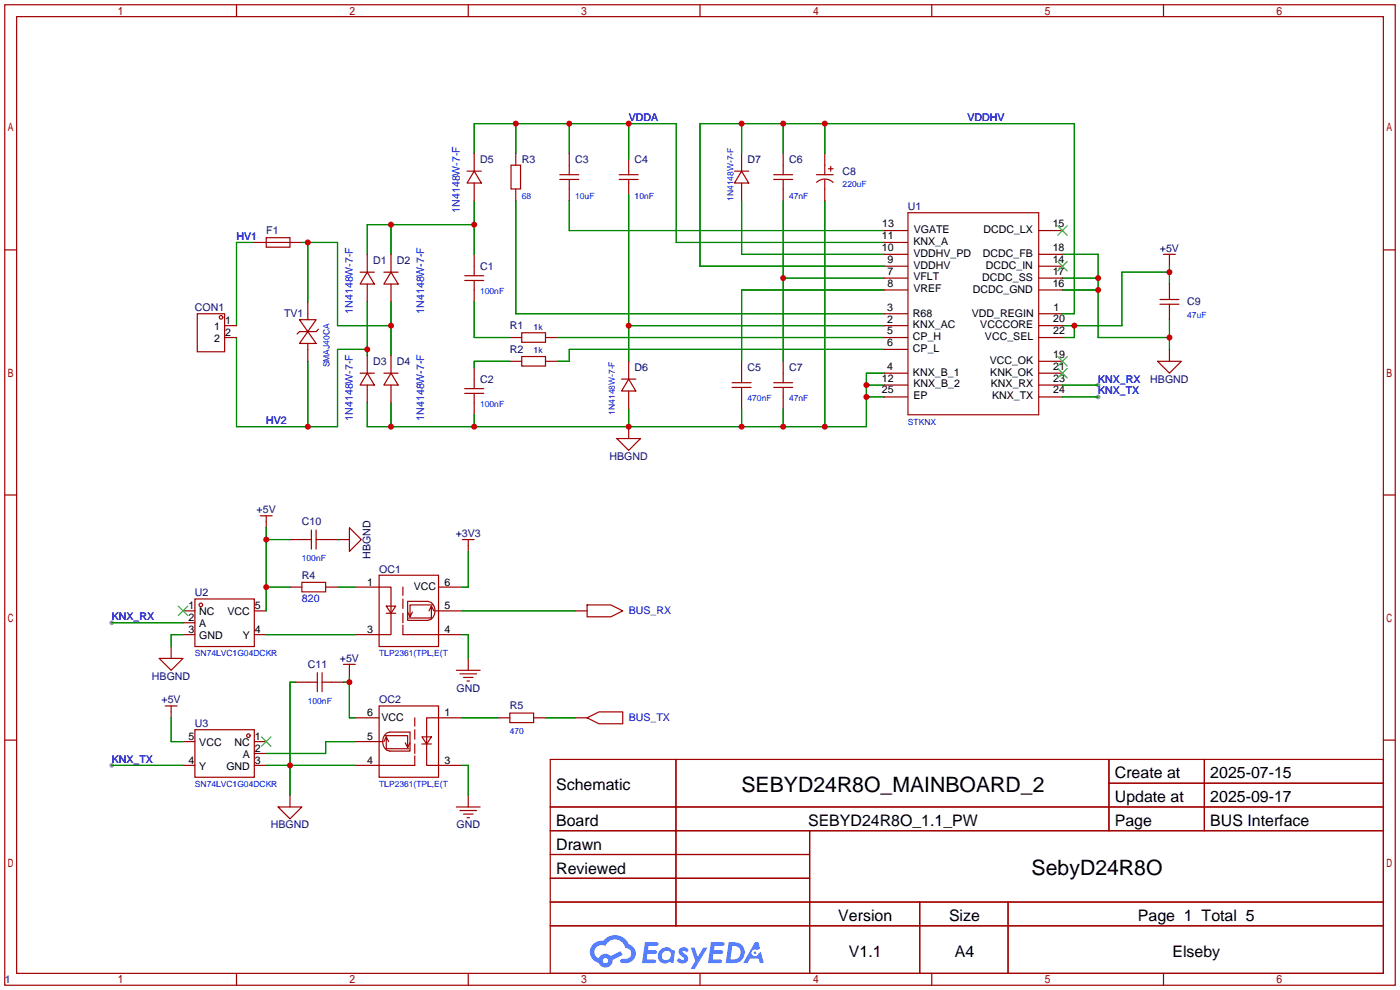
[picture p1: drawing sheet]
<svg xmlns="http://www.w3.org/2000/svg" width="299mm" height="212mm" viewBox="0 0 299 212" stroke-linecap="round" stroke-linejoin="round" font-family="sans-serif">
<g fill="#999">
<circle cx="23.9" cy="133.1" r=".51"/>
<circle cx="234.7" cy="82.3" r=".51"/>
<circle cx="234.7" cy="84.8" r=".51"/>
<circle cx="23.9" cy="163.6" r=".51"/>
</g>
<g fill="none" stroke="#a10000" stroke-width=".25">
<path d="M1 1h297.2v209.6h-297.2zM3.6 3.6h292.1v204.4h-292.1zM50.5 1v2.6M100.1 1v2.6M149.6 1v2.6M199.1 1v2.6M248.7 1v2.6M1 53.4h2.6M295.7 53.4h2.5M1 105.8h2.6M295.7 105.8h2.5M1 158.2h2.6"/>
<path d="M295.7 158.2h2.5M117.6 162.3h178.1v45.7h-178.1zM117.6 172.5h178.1M117.6 177.5h178.1M144.5 162.3v35.6M173 177.5v30.5M237 162.3v15.2M237 167.4h58.7M257.4 162.3v15.2M117.6 182.6h55.4M117.6 192.8h178.1M117.6 187.7h55.4"/>
<path d="M117.6 197.9h178.1M196.6 192.8v15.2M215.4 192.8v15.2M50.5 208v2.6M100.1 208v2.6M149.6 208v2.6M199.1 208v2.6M248.7 208v2.6"/>
</g>
<g fill="#5487ff">
<path d="M145.3 202.7a1.3 1.3 0 0 1 1.9 .3l-.4 .6a.54 .54 0 0 0-.9-.2l.1 .2a1.34 1.34 0 0 1 .9 1.8 1.47 1.47 0 0 1-2.3-.1l.5-.6 .8 .5a.31 .31 0 0 0 .4-.3 .31 .31 0 0 0-.3-.4 1.12 1.12 0 0 1-.7-1.8z"/>
<path d="M147.6 202.5h.9l.6 2 1.2-2h.9l-2.7 4.6h-.9l1-1.7z"/>
<path d="M137.8 201.4h1.7a1.31 1.31 0 0 1 1.2 .2 .4 .4 0 0 1-.3 .5l-1.8 .1-.1 .9h1.6a.4 .4 0 0 1 .4 .4 .4 .4 0 0 1-.5 .4h-1.6l-.2 1.2h1.4a.46 .46 0 0 1 .5 0 .46 .46 0 0 1 .1 .5l-.4 .2h-2.6z"/>
<path d="M151.9 201.4h1.7a1.32 1.32 0 0 1 1.2 .2 .39 .39 0 0 1-.3 .5l-1.8 .1-.1 .9h1.6a.4 .4 0 0 1 .4 .4 .4 .4 0 0 1-.4 .4h-1.7l-.2 1.2h1.4a.46 .46 0 0 1 .5 0 .46 .46 0 0 1 .1 .5l-.4 .2h-2.6z"/>
<path d="M161.3 201.4h.8l.3 1.3-.6 .4a.75 .75 0 0 0-1.1 .3 .75 .75 0 0 0 .5 1 .75 .75 0 0 0 .9-.7l.5-.2 .6 2.3h-.8l-.3-.9h-1.8l-.5 .9h-1z"/>
<path d="M155.7 201.4l-.6 4.4h1.5a2.27 2.27 0 0 0 2.6-2.2 2.27 2.27 0 0 0-2.7-2.2zM156.5 202.1a1.5 1.5 0 0 1 1.8 1.6 1.5 1.5 0 0 1-1.9 1.4h-.3z"/>
<path d="M141.2 203a1.6 1.6 0 0 0-.3 2.3 1.6 1.6 0 0 0 2.3 .2l.7 .3 .3-2.4-.1-.3-.5-.1a1.58 1.58 0 0 0-2.4 0zM141.8 203.5a.98 .98 0 0 1 1.6 .4 .98 .98 0 0 1-1.1 1.3 .94 .94 0 0 1-.9-.7 .94 .94 0 0 1 .4-1z"/>
<path d="M126.8 201.8a2.37 2.37 0 0 0 1.1 4 1.54 1.54 0 0 0 1.8 1 1.54 1.54 0 0 0 1.2-1.6l2.2-1.1-.5-.8-2 1a1.57 1.57 0 0 0-2.7 .5 1.5 1.5 0 0 1-.7-2.1 1.5 1.5 0 0 1 2.2-.5 2.23 2.23 0 0 1 2.3-1.4 2.23 2.23 0 0 1 2 1.8 1.16 1.16 0 0 1 1.2 1.1 1.16 1.16 0 0 1-1.1 1.2h-.7a.47 .47 0 0 0-.5 .4 .47 .47 0 0 0 .4 .5 2.17 2.17 0 0 0 2.5-.9 2.17 2.17 0 0 0-.3-2.7l-.8-.4a3.2 3.2 0 0 0-5.5-.7l-1.1 .1zM128.8 205.3a.6 .6 0 0 1 1.2 0 .6 .6 0 0 1-1.2 0z"/>
<circle cx="161.4" cy="203.6" r=".28"/>
</g>
<g fill="none" stroke="#008700" stroke-width=".25">
<path d="M101.3 32.8v-6.4h43.2v25.4h44.5M110.2 26.4v6.4M121.7 26.4v6.4M134.4 26.4v7.6M158.5 26.4v6.4M167.4 26.4v6.4M176.3 26.4v6.4M54.4 51.8h-3.9v17.8M64.5 51.8h7.6v17.8h11.5M65.8 51.8v12.7M83.6 48v6.4M101.3 48h-22.8v6.4"/>
<path d="M101.3 42.9v11.5M110.2 42.9v24.2h78.8M121.7 42.9v6.4h67.3M134.4 41.7v35.5M158.5 42.9v11.5h30.5M167.4 42.9v34.3M167.4 59.4h21.6M176.3 42.9v48.3M189 56.9h-39.4v-30.5h80v40.7h-2.5M227.1 54.4h7.6v17.7h15.2M227.1 59.4h7.6M249.9 58.2h-10.1v11.4h-12.7"/>
<path d="M249.9 56.9v3.8M50.5 72.1v19.1h21.6v-16.5h6.4M65.8 77.2v14M78.5 64.5v11.4M83.6 64.5v11.4M101.3 64.5v7.6h7.7M109 77.2h-7.7v1.3M119.1 72.1h69.9M134.4 69.6h54.6M189 79.8h-3.8v11.4h-106.7v-5.1M189 74.7h-67.3v2.5h-2.6M189 62h-30.5v15.2"/>
<path d="M227.1 62h7.6M229.6 69.6v2.5h-2.5M249.9 68.3v6.4M83.6 86.1v5.1M101.3 88.6v2.6M134.4 87.4v3.8M158.5 87.4v3.8M167.4 87.4v3.8M185.2 84.8h3.8M185.2 82.3h3.8M227.1 84.8h7.6M227.1 82.3h7.6"/>
<path d="M56.9 112.8v17.8M56.9 115.3h5.1M72.1 115.3h.1M100.1 117.9v7.6h-1.3M23.9 133.1h15.2M39.1 135.6h-2.5v2.6M56.9 125.5h5.1M56.9 135.6h19M72.1 125.5h3.8M98.8 135.6h1.3v5.1M98.8 130.6h24.1M36.6 153.4v5.1h2.5"/>
<path d="M63.2 145.8h-1.2v24.1M73.4 145.8h1.3M74.7 144.5v8.9h1.2M75.9 158.5h-6.3v2.5h-12.7M98.8 153.4h7.6M116.6 153.4h6.3M23.9 163.6h15.2M56.9 163.6h19M98.8 163.6h1.3v6.3"/>
</g>
<g fill="none" stroke="#a10000" stroke-width=".25">
<path d="M99.8 36.6h3.1M101.3 36.6l1.6 2.5h-3.1zM101.3 32.8v3.8M101.3 39.1v3.8M109.2 35.3h2.1v5.1h-2.1zM110.2 32.8v2.5M119.6 38.4h4.1M119.6 37.3h4.1M121.7 32.8v4.5M121.7 38.4v4.5M132.3 38.4h4.1M132.3 37.3h4.1"/>
<path d="M134.4 34v3.3M134.4 38.4v3.3M157 36.6h3M158.5 36.6l1.5 2.5h-3zM158.5 32.8v3.8M158.5 39.1v3.8M165.4 38.4h4M165.4 37.3h4M167.4 32.8v4.5M167.4 38.4v4.5M174.5 37.3h3.6M174.5 39a2.54 2.54 0 0 1 3.6 0"/>
<path d="M176.3 32.8v4.5M176.3 38.4v4.5M177 36.1h1.1M177.5 35.6v1M54.4 51.8h10.1M56.9 50.8h5.1v2h-5.1zM77 58.2h3M78.5 58.2l1.5 2.5h-3zM78.5 54.4v3.8M82 58.2h3.1M83.6 58.2l1.5 2.5h-3.1zM83.6 54.4v3.8"/>
<path d="M99.3 58.9h4.1M99.3 59.9h4.1M101.3 54.4v4.5M101.3 59.9v4.6M110.2 40.4v2.5M189 54.4h5M189 51.8h5M189 59.4h5M189 56.9h5M189 49.3h5M194.1 45.5h27.9v43.1h-27.9zM222.1 54.4h5"/>
<path d="M222.1 59.4h5M222.1 56.9h5M222.1 49.3h5M248.7 54.4h2.5M249.9 54.4v2.5M42.2 67.1h5.8v8.1h-5.8zM48 72.1h2.5M48 69.6h2.5M64 68.3h3.6l-1.8 2.6zM65.8 70.9l1.8 2.5h-3.6zM65.8 64.5v3.8M65.8 73.4v3.8"/>
<path d="M68.1 70.4l-.5 .5h-3.6l-.5 .5M77 79.8h3M78.5 79.8l1.5 2.5h-3zM78.5 60.7v3.8M78.5 75.9v3.9M82 79.8h3.1M83.6 79.8l1.5 2.5h-3.1zM83.6 60.7v3.8M83.6 75.9v3.9M101.3 78.5v4.6M109 72.1h2.5M109 77.2h2.5"/>
<path d="M111.5 71.1h5.1v2.1h-5.1zM111.5 76.2h5.1v2h-5.1zM116.6 72.1h2.5M116.6 77.2h2.5M134.4 77.2v3.8M158.5 77.2v4.6M167.4 77.2v4.6M189 72.1h5M189 67.1h5M189 69.6h5M189 79.8h5M189 74.7h5"/>
<path d="M189 62h5M222.1 72.1h5M222.1 77.2h5M222.1 67.1h5M222.1 69.6h5M222.1 79.8h5M222.1 62h5M247.4 77.2h5.1l-2.6 2.6zM247.9 65h4.1M247.9 64h4.1M249.9 60.7v3.3M249.9 65v3.3"/>
<path d="M249.9 74.7v2.5M78.5 82.3v3.8M83.6 82.3v3.8M99.3 83.1h4.1M99.3 84.1h4.1M101.3 84.1v4.5M131.8 93.7h5.1l-2.5 2.6zM132.8 81h3.1M134.4 81l1.5 2.6h-3.1zM134.4 83.6v3.8M134.4 91.2v2.5M156.5 82.8h4"/>
<path d="M156.5 81.8h4M158.5 82.8v4.6M165.4 82.8h4M165.4 81.8h4M167.4 82.8v4.6M189 82.3h5M189 84.8h5M222.1 82.3h5M222.1 84.8h5M55.6 110.2h2.6M56.9 110.2v2.6M62 115.3h4.5"/>
<path d="M66.5 113.3v4M67.6 115.3h7.1M67.6 113.3v4M74.7 112.8l2.5 2.5-2.5 2.6zM98.8 115.3h2.5M100.1 115.3v2.6M36.6 138.2v2.5M39.1 130.6h2.6M39.1 133.1h2.6M39.1 135.6h2.6M41.7 128h12.7v10.2h-12.7zM54.4 130.6h2.5"/>
<path d="M54.4 135.6h2.5M62 125.5h2.5M64.5 124.5h5.1v2h-5.1zM69.6 125.5h2.5M75.9 125.5h7.7v10.1h-7.7M81 122.9h12.7v15.3h-12.7zM82.5 129.5h2.1l-1 1.6zM82.5 131.1h2.1M86.1 133.6v2h12.7M86.1 125.5v1.8M86.1 128v2M86.1 131.1v2"/>
<path d="M87.1 128.5h4.3a2.16 2.16 0 0 1 1.2 3.4l-.5 .5-.7 .2h-4.3zM87.1 130.8l.5 1M91.7 130.6l.5-1.1v2.6h-4.8M92.2 129.5l.5 1.1M92.5 129.3h-4.9v2.5l.5-1M93 130.6h5.8M93.7 125.5h5.1M122.9 130.6h2.6M125.5 129.3h5.1l2.5 1.3-2.5 1.2h-5.1zM34 140.7h5.1l-2.5 2.6zM35.3 150.9h2.5M36.6 150.9v2.5"/>
<path d="M39.1 158.5h2.6M41.7 156h12.7v10.1h-12.7zM54.4 158.5h2.5M63.2 145.8h4.6M67.8 143.8v4M68.8 145.8h4.6M68.8 143.8v4M73.4 142h2.5M74.7 142v2.5M75.9 158.5h5.9M75.9 153.4h5.1M81 150.9h12.7v15.2h-12.7z"/>
<path d="M82.3 157.2h4.8v2.6l-.5-1M82.5 157.5l-.5 1M82.6 156.7l.7-.2h4.3v4h-4.3a2.16 2.16 0 0 1-1.1-3.4zM83.1 158.5l-.6-1v2.5h4.9M87.6 158.8l-.5 1M88.6 153.4v1.8M88.6 156v2M88.6 159v2M90.2 157.5h2l-1 1.5zM90.2 159h2M97.5 143.3h5.1M98.3 144h3.6"/>
<path d="M98.8 153.4h-7.6v10.2h7.6M99.1 144.8h2M99.8 145.5h.5M100.1 140.7v2.6M106.4 153.4h2.6M109 152.4h5v2h-5zM114 153.4h2.6M122.9 153.4h2.6M125.5 153.4l2.5-1.3h5.1v2.6h-5.1zM39.1 163.6h2.6M54.4 163.6h2.5M54.4 161h2.5"/>
<path d="M59.4 172.5h5.1l-2.5 2.5zM62 169.9v2.6M88.6 161.5v2.1h-12.7M97.5 172.5h5.1M98.3 173.2h3.6M99.1 174h2M99.8 174.8h.5M100.1 169.9v2.6"/>
<circle cx="47.2" cy="67.8" r=".38"/>
<circle cx="42.9" cy="129.3" r=".38"/>
<circle cx="53.1" cy="157.2" r=".38"/>
</g>
<path d="M226.1 48.3l2 2M226.1 55.9l2 2M228.1 48.3l-2 2M228.1 55.9l-2 2M226.1 78.7l2 2.1M226.1 76.2l2 2M228.1 78.7l-2 2.1M228.1 76.2l-2 2M38.1 129.5l2 2.1M40.1 129.5l-2 2.1M55.9 157.5l2 2M57.9 157.5l-2 2" fill="none" stroke="#3c3" stroke-width=".25"/>
<g fill="#c00">
<circle cx="65.8" cy="91.2" r=".63"/>
<circle cx="78.5" cy="74.7" r=".63"/>
<circle cx="83.6" cy="69.6" r=".63"/>
<circle cx="65.8" cy="51.8" r=".63"/>
<circle cx="101.3" cy="48" r=".63"/>
<circle cx="83.6" cy="48" r=".63"/>
<circle cx="134.4" cy="91.2" r=".63"/>
<circle cx="101.3" cy="91.2" r=".63"/>
<circle cx="83.6" cy="91.2" r=".63"/>
<circle cx="158.5" cy="91.2" r=".63"/>
<circle cx="167.4" cy="91.2" r=".63"/>
<circle cx="176.3" cy="91.2" r=".63"/>
<circle cx="185.2" cy="84.8" r=".63"/>
<circle cx="185.2" cy="82.3" r=".63"/>
<circle cx="134.4" cy="69.6" r=".63"/>
<circle cx="110.2" cy="26.4" r=".63"/>
<circle cx="121.7" cy="26.4" r=".63"/>
<circle cx="134.4" cy="26.4" r=".63"/>
<circle cx="167.4" cy="59.4" r=".63"/>
<circle cx="234.7" cy="62" r=".63"/>
<circle cx="249.9" cy="72.1" r=".63"/>
<circle cx="234.7" cy="59.4" r=".63"/>
<circle cx="249.9" cy="58.2" r=".63"/>
<circle cx="229.6" cy="69.6" r=".63"/>
<circle cx="158.5" cy="26.4" r=".63"/>
<circle cx="167.4" cy="26.4" r=".63"/>
<circle cx="176.3" cy="26.4" r=".63"/>
<circle cx="56.9" cy="125.5" r=".63"/>
<circle cx="56.9" cy="115.3" r=".63"/>
<circle cx="62" cy="163.6" r=".63"/>
<circle cx="74.7" cy="145.8" r=".63"/>
</g>
<g font-size="4.5">
<text x="158.5" y="169.2">SEBYD24R8O_MAINBOARD_2</text>
<text x="220.5" y="187">SebyD24R8O</text>
</g>
<g font-size="3.4">
<text x="238.3" y="166.4">Create at</text>
<text x="258.7" y="166.4">2025-07-15</text>
<text x="118.9" y="168.9">Schematic</text>
<text x="238.3" y="171.4">Update at</text>
<text x="258.7" y="171.4">2025-09-17</text>
<text x="118.9" y="176.5">Board</text>
<text x="172.7" y="176.5">SEBYD24R8O_1.1_PW</text>
<text x="238.3" y="176.5">Page</text>
<text x="258.7" y="176.5">BUS Interface</text>
<text x="118.9" y="181.6">Drawn</text>
<text x="118.9" y="186.7">Reviewed</text>
<text x="179.2" y="196.8">Version</text>
<text x="202.8" y="196.8">Size</text>
<text x="243.2" y="196.8">Page 1 Total 5</text>
<text x="181.4" y="204.5">V1.1</text>
<text x="204.1" y="204.5">A4</text>
<text x="250.6" y="204.5">Elseby</text>
</g>
<g font-size="2.3" fill="#00f">
<text x="134.4" y="25.9">VDDA</text>
<text x="206.8" y="25.9">VDDHV</text>
<text x="98.3" y="45.5" transform="rotate(-90 98.3 45.5)">1N4148W-7-F</text>
<text x="50.5" y="51.3">HV1</text>
<text x="75.4" y="67.1" transform="rotate(-90 75.4 67.1)">1N4148W-7-F</text>
<text x="90.6" y="67.1" transform="rotate(-90 90.6 67.1)">1N4148W-7-F</text>
<text x="234.7" y="81.8">KNX_RX</text>
<text x="75.4" y="89.9" transform="rotate(-90 75.4 89.9)">1N4148W-7-F</text>
<text x="90.6" y="89.9" transform="rotate(-90 90.6 89.9)">1N4148W-7-F</text>
<text x="234.7" y="84.3">KNX_TX</text>
<text x="56.9" y="90.6">HV2</text>
<text x="64.5" y="128.7">820</text>
<text x="134.4" y="131.3">BUS_RX</text>
<text x="23.9" y="132.6">KNX_RX</text>
<text x="134.4" y="154.1">BUS_TX</text>
<text x="23.9" y="163">KNX_TX</text>
</g>
<g font-size="2.3" fill="#000080">
<text x="102.6" y="34.8">D5</text>
<text x="111.5" y="34.8">R3</text>
<text x="122.9" y="34.8">C3</text>
<text x="135.6" y="34.8">C4</text>
<text x="159.8" y="34.8">D7</text>
<text x="168.7" y="34.8">C6</text>
<text x="180.1" y="37.3">C8</text>
<text x="194.1" y="44.9">U1</text>
<text x="56.9" y="50">F1</text>
<text x="247.9" y="53.8">+5V</text>
<text x="79.8" y="56.4">D1</text>
<text x="84.8" y="56.4">D2</text>
<text x="102.6" y="57.6">C1</text>
<text x="253.7" y="65.2">C9</text>
<text x="41.7" y="66.5">CON1</text>
<text x="60.7" y="67.8">TV1</text>
<text x="109" y="70.3">R1</text>
<text x="79.8" y="77.9">D3</text>
<text x="84.8" y="77.9">D4</text>
<text x="109" y="75.4">R2</text>
<text x="102.6" y="81.8">C2</text>
<text x="135.6" y="79.2">D6</text>
<text x="159.8" y="79.2">C5</text>
<text x="168.7" y="79.2">C7</text>
<text x="245.8" y="81.8">HBGND</text>
<text x="130.3" y="98.3">HBGND</text>
<text x="54.8" y="109.7">+5V</text>
<text x="64.5" y="112.2">C10</text>
<text x="79.2" y="119.4" transform="rotate(-90 79.2 119.4)">HBGND</text>
<text x="97.4" y="114.8">+3V3</text>
<text x="64.5" y="123.7">R4</text>
<text x="81" y="122.4">OC1</text>
<text x="41.7" y="127.5">U2</text>
<text x="65.8" y="142.7">C11</text>
<text x="72.6" y="141.4">+5V</text>
<text x="32.5" y="145.3">HBGND</text>
<text x="97.6" y="147.8">GND</text>
<text x="34.5" y="150.3">+5V</text>
<text x="41.7" y="155.4">U3</text>
<text x="81" y="150.3">OC2</text>
<text x="109" y="151.6">R5</text>
<text x="57.9" y="177">HBGND</text>
<text x="97.6" y="177">GND</text>
<text x="1" y="210">1</text>
</g>
<g font-size="2.3">
<text x="188.5" y="53.6">10</text>
<text x="188.5" y="51.1">11</text>
<text x="188.5" y="48.6">13</text>
<text x="195.2" y="52.3">KNX_A</text>
<text x="195.3" y="49.9">VGATE</text>
<text x="210.2" y="49.9">DCDC_LX</text>
<text x="225" y="53.7">18</text>
<text x="225" y="48.6">15</text>
<text x="189.7" y="58.7">7</text>
<text x="189.7" y="56.2">9</text>
<text x="195.2" y="59.9">VFLT</text>
<text x="195.2" y="57.4">VDDHV</text>
<text x="195.2" y="54.9">VDDHV_PD</text>
<text x="210.1" y="54.9">DCDC_FB</text>
<text x="210.7" y="57.5">DCDC_IN</text>
<text x="225" y="58.8">17</text>
<text x="225" y="56.2">14</text>
<text x="189.7" y="61.2">8</text>
<text x="195.2" y="62.5">VREF</text>
<text x="207.9" y="62.6">DCDC_GND</text>
<text x="209.9" y="60">DCDC_SS</text>
<text x="225" y="61.3">16</text>
<text x="45.8" y="70.6">1</text>
<text x="48.1" y="69.3">1</text>
<text x="48.1" y="71.8">2</text>
<text x="189.6" y="68.9">2</text>
<text x="189.6" y="66.4">3</text>
<text x="189.6" y="71.5">5</text>
<text x="195.1" y="70.2">KNX_AC</text>
<text x="195.1" y="67.6">R68</text>
<text x="207.7" y="67.6">VDD_REGIN</text>
<text x="209.5" y="70.1">VCCCORE</text>
<text x="225.1" y="71.4">22</text>
<text x="225.1" y="68.9">20</text>
<text x="225.2" y="66.4">1</text>
<text x="45.8" y="73.1">2</text>
<text x="189.6" y="74">6</text>
<text x="195.1" y="72.7">CP_H</text>
<text x="195.1" y="75.3">CP_L</text>
<text x="210.5" y="72.6">VCC_SEL</text>
<text x="211.5" y="77.7">VCC_OK</text>
<text x="225.1" y="76.5">19</text>
<text x="188.5" y="81.6">12</text>
<text x="189.6" y="79.1">4</text>
<text x="195.1" y="80.3">KNX_B_1</text>
<text x="195.2" y="82.8">KNX_B_2</text>
<text x="211.6" y="80.3">KNK_OK</text>
<text x="211.8" y="82.8">KNX_RX</text>
<text x="225.1" y="81.6">23</text>
<text x="225.1" y="79">21</text>
<text x="188.5" y="84.1">25</text>
<text x="195.2" y="85.3">EP</text>
<text x="212" y="85.3">KNX_TX</text>
<text x="225.1" y="84.1">24</text>
<text x="78.5" y="125.2">1</text>
<text x="95" y="125.2">6</text>
<text x="40.3" y="130.2">1</text>
<text x="42.6" y="131.5">NC</text>
<text x="48.6" y="131.5">VCC</text>
<text x="54.5" y="130.2">5</text>
<text x="88.4" y="126.2">VCC</text>
<text x="95" y="130.2">5</text>
<text x="40.3" y="132.8">2</text>
<text x="40.3" y="135.3">3</text>
<text x="42.6" y="134.1">A</text>
<text x="42.6" y="136.6">GND</text>
<text x="51.9" y="136.6">Y</text>
<text x="54.5" y="135.3">4</text>
<text x="78.5" y="135.3">3</text>
<text x="95" y="135.3">4</text>
<text x="78.5" y="153.1">6</text>
<text x="81.5" y="154.1">VCC</text>
<text x="95" y="153.1">1</text>
<text x="40.3" y="158.2">5</text>
<text x="42.6" y="159.5">VCC</text>
<text x="50.1" y="159.5">NC</text>
<text x="51.9" y="162">A</text>
<text x="54.5" y="158.2">1</text>
<text x="54.5" y="160.7">2</text>
<text x="78.5" y="158.2">5</text>
<text x="40.3" y="163.3">4</text>
<text x="42.6" y="164.5">Y</text>
<text x="48.4" y="164.5">GND</text>
<text x="54.5" y="163.3">3</text>
<text x="78.5" y="163.3">4</text>
<text x="95" y="163.3">3</text>
</g>
<g font-size="1.8" fill="#00f">
<text x="180.1" y="40">220uF</text>
<text x="111.5" y="42.5">68</text>
<text x="122.9" y="42.5">10uF</text>
<text x="135.6" y="42.5">10nF</text>
<text x="156.8" y="42.9" transform="rotate(-90 156.8 42.9)">1N4148W-7-F</text>
<text x="168.7" y="42.5">47nF</text>
<text x="102.6" y="62.8">100nF</text>
<text x="114" y="70.4">1k</text>
<text x="253.7" y="67.9">47uF</text>
<text x="114" y="75.5">1k</text>
<text x="70.4" y="78.5" transform="rotate(-90 70.4 78.5)">SMAJ40CA</text>
<text x="102.6" y="86.9">100nF</text>
<text x="131.4" y="88.6" transform="rotate(-90 131.4 88.6)">1N4148W-7-F</text>
<text x="159.8" y="85.7">470nF</text>
<text x="168.7" y="85.7">47nF</text>
<text x="194.1" y="90.8">STKNX</text>
<text x="64.5" y="120">100nF</text>
<text x="41.7" y="140.3">SN74LVC1G04DCKR</text>
<text x="81" y="140.3">TLP2361(TPL,E(T</text>
<text x="65.8" y="150.4">100nF</text>
<text x="109" y="156.8">470</text>
<text x="41.7" y="168.2">SN74LVC1G04DCKR</text>
<text x="81" y="168.2">TLP2361(TPL,E(T</text>
</g>
</svg>
